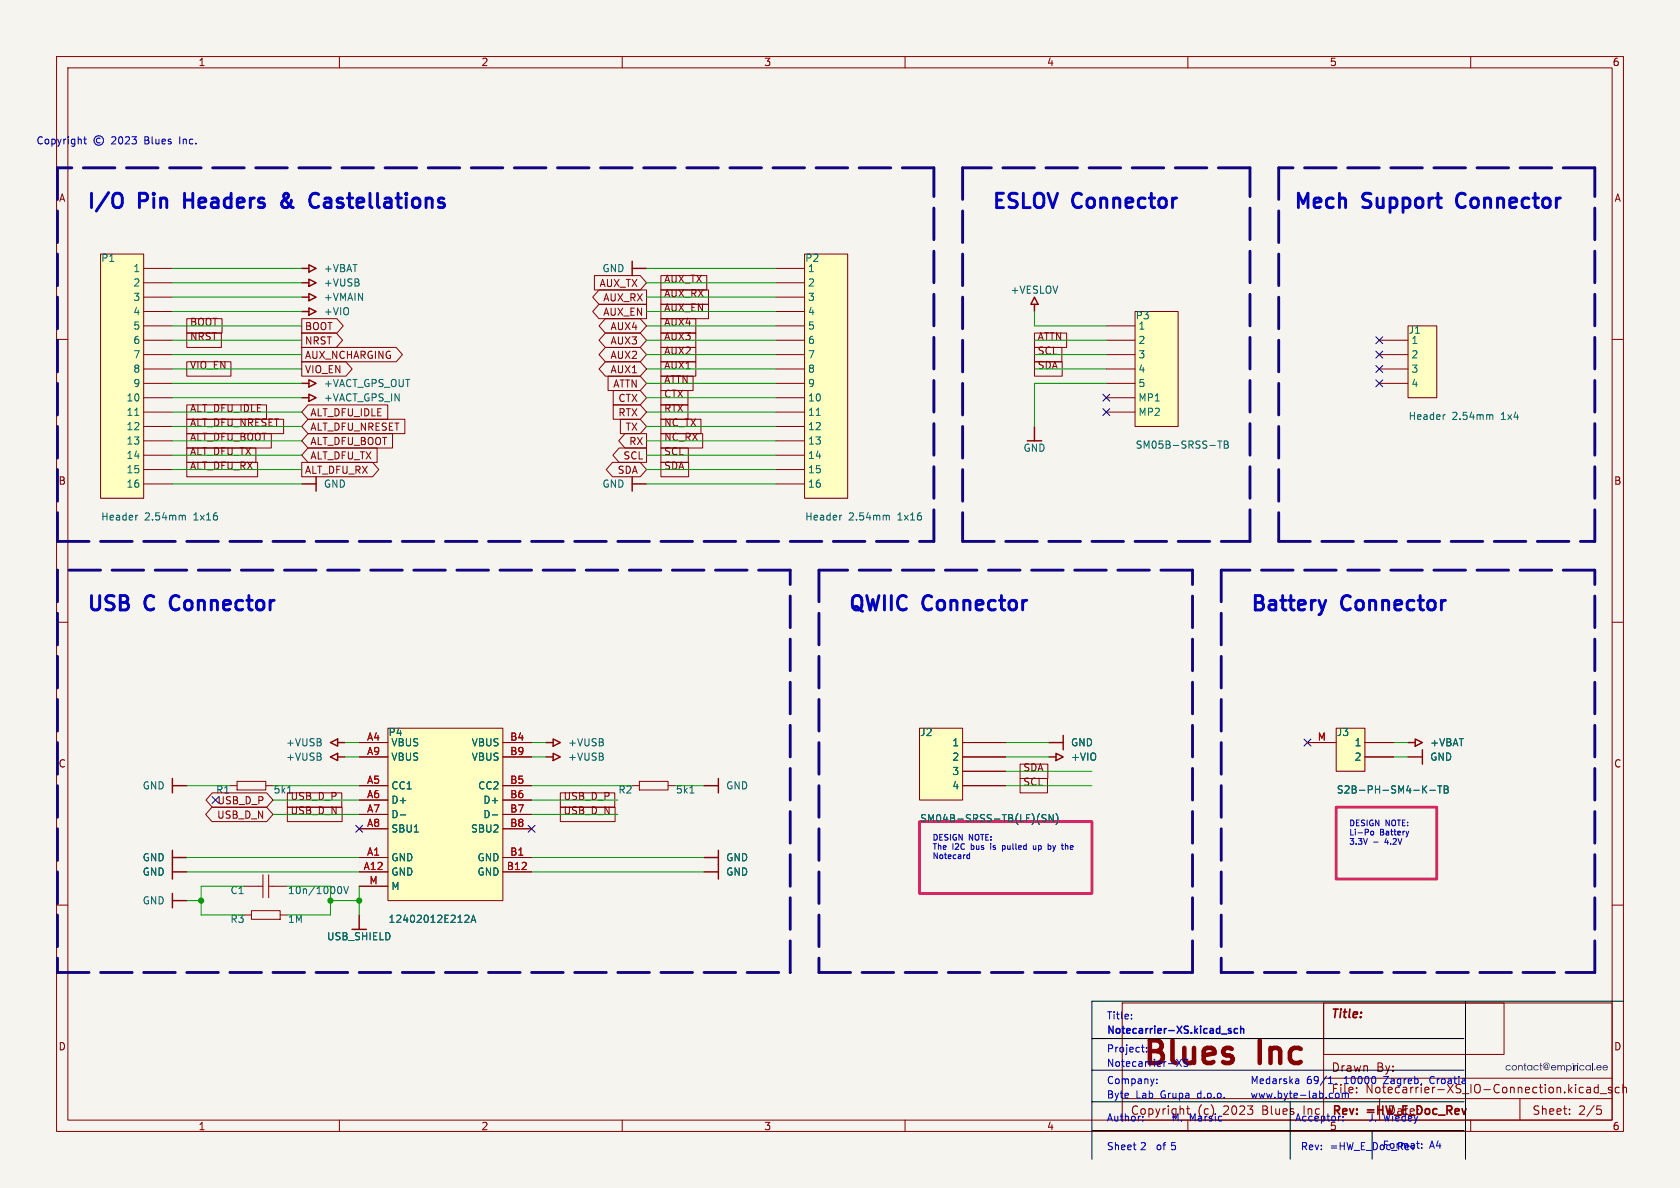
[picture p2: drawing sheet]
<svg xmlns="http://www.w3.org/2000/svg" width="297mm" height="210mm" viewBox="0 0 297 210" stroke-linecap="round" stroke-linejoin="round" font-family="sans-serif">
<path d="M0 0h297v210h-297z" fill="#f5f4ef" stroke="#f5f4ef" stroke-width=".18"/>
<g fill="none" stroke="#840000" stroke-width=".18">
<path d="M10 10h277v190h-277zM12 12h273v186h-273zM60 10v2M110 10v2M160 10v2M210 10v2M260 10v2M10 60h2M285 60h2M10 110h2M285 110h2M10 160h2"/>
<path d="M198.4 177.3h86.6v20.7h-86.6zM285 160h2M60 198v2M110 198v2M160 198v2M198.4 194.2h86.6M210 198v2M239.8 192.3v.1M239.8 193.1v.1M239.9 192.3l-.1 .1M260 198v2M277.5 196.9v.1"/>
<path d="M277.5 196.1v.1M280.5 192.3h.6l.1 .9M281.2 192.6h-.5a.29 .29 0 0 0-.2 .3 .29 .29 0 0 0 .2 .3l.5-.1M282.3 195.5h.7M282.5 196.1h.3l.3 .3-.1 .5-.5 .1M282.5 192.3l-.4-.1-.3 .3v.4l.2 .2h.5M282.5 191.7v1.5M282.9 193.3h1.1M284.9 192.3l-.4-.1-.2 .2 .1 .2 .5 .2v.3h-.6M286.3 192.3l-.5-.1-.3 .3v.4l.2 .2h.6M286.9 192.3l.2-.1 .4 .1v.9M286.9 191.7v1.5"/>
</g>
<g fill="#281c2d">
<path d="M282.3 188.4l.5-.1 .3 .3 .1 .2h-.8l.1 .3 .6-.2a.48 .48 0 0 1-.6 .3 .48 .48 0 0 1-.3-.6h.8l-.3-.2-.5 .2z"/>
<path d="M283.4 188.4l.5-.1 .3 .3v.2h-.8l.2 .3 .6-.2a.48 .48 0 0 1-.6 .3 .48 .48 0 0 1-.3-.6h.8l-.3-.2-.5 .2z"/>
</g>
<path d="M234 177.3h31.9v9.1h-31.9zM234 177.3v20.7M209.8 196h.5M210 195.5v1.3M234 190.6h51M243.9 194.2v3.8M268.7 194.2v3.8" fill="none" stroke="#840000" stroke-width=".18"/>
<path d="M58.4 133.8l1.3-.6v1.2zM59.7 133.8h1.3M124.5 151.6h2.5M127 150.3v2.6" fill="none" stroke="#840000" stroke-width=".25"/>
<path d="M162.6 128.7h7.6v12.7h-7.6z" fill="#ffffc2"/>
<path d="M162.6 128.7h7.6v12.7h-7.6z" fill="none" stroke="#800000" stroke-width=".18"/>
<path d="M170.2 138.9h7.6M170.2 136.3h7.6M170.2 133.8h7.6M170.2 131.3h7.6" fill="none" stroke="#840000" stroke-width=".18"/>
<path d="M184.9 144.1l-.5-.1-.1 .1v.4l.5 .2 .1 .3-.2 .3-.5-.1M186.2 144v1.3l-.7-1.3v1.3M186.7 143.8a1.46 1.46 0 0 1 0 2" fill="none" stroke="#006464" stroke-width=".18"/>
<path d="M96.5 133.8h1.3M96.5 131.3h1.3M97.8 133.2l1.3 .6-1.3 .6zM97.8 130.6l1.3 .7-1.3 .6zM124.5 138.9h2.5M127 137.6v2.6M62.2 164.3h2.6M63.5 161.7v2.6" fill="none" stroke="#840000" stroke-width=".25"/>
<path d="M68.6 128.7h20.3v30.5h-20.3z" fill="#ffffc2"/>
<path d="M68.6 128.7h20.3v30.5h-20.3z" fill="none" stroke="#800000" stroke-width=".18"/>
<g fill="none" stroke="#840000" stroke-width=".18">
<path d="M63.5 138.9h5.1M63.5 133.8h5.1M63.5 131.3h5.1M88.9 138.9h5.1M88.9 133.8h5.1M88.9 131.3h5.1M63.5 156.7h5.1M63.5 154.1h5.1M63.5 151.6h5.1M63.5 146.5h5.1M63.5 144h5.1M63.5 141.4h5.1"/>
<path d="M88.9 154.1h5.1M88.9 151.6h5.1M88.9 146.5h5.1M88.9 144h5.1M88.9 141.4h5.1"/>
</g>
<path d="M70.8 144.1h.9M87 144.1h1M82.4 161.8h.4l.1 .3-.8 1h.8M83.3 163.1l.4-1.3 .4 1.3M83.4 162.7h.6" fill="none" stroke="#006464" stroke-width=".18"/>
<path d="M58.4 131.3l1.3-.7v1.3zM59.7 131.3h1.3" fill="none" stroke="#840000" stroke-width=".25"/>
<path d="M17.8 44.9h7.6v43.2h-7.6z" fill="#ffffc2"/>
<path d="M17.8 44.9h7.6v43.2h-7.6z" fill="none" stroke="#800000" stroke-width=".18"/>
<g fill="none" stroke="#840000" stroke-width=".18">
<path d="M25.4 57.6h5.1M25.4 55.1h5.1M25.4 52.5h5.1M25.4 50h5.1M25.4 47.4h5.1M25.4 77.9h5.1M25.4 75.4h5.1M25.4 72.8h5.1M25.4 70.3h5.1M25.4 67.8h5.1M25.4 65.2h5.1M25.4 62.7h5.1"/>
<path d="M25.4 60.1h5.1M25.4 85.5h5.1M25.4 83h5.1M25.4 80.5h5.1M40.6 138.9h1.3M41.9 138.1h5.1v1.5h-5.1zM47 138.9h1.3M43.2 156.7h3.3M46.5 154.6v4.1M47.5 154.6v4.1M47.5 156.7h3.3M43.2 161.7h1.2"/>
<path d="M44.4 161h5.1v1.5h-5.1zM49.5 161.7h1.3"/>
</g>
<path d="M23.8 73.4h.7M24.4 91.1h-.3M32.4 91.1l.4 .2v.6M59.9 156.8l.1-.1a.68 .68 0 0 1 .4 .6 .68 .68 0 0 1-.4 .7l-.1-.1M60.8 156.7l.4 1.3 .4-1.3" fill="none" stroke="#006464" stroke-width=".18"/>
<path d="M111.8 46.2v2.5M111.8 47.4h2.5M30.5 137.6v2.6M30.5 138.9h2.5M30.5 154.1h2.5M30.5 150.3v5.1M30.5 157.9v2.6M30.5 159.2h2.5M30.5 151.6h2.5M124.5 154.1h2.5M127 152.9v2.5" fill="none" stroke="#840000" stroke-width=".25"/>
<path d="M142.2 44.9h7.7v43.2h-7.7z" fill="#ffffc2"/>
<path d="M142.2 44.9h7.7v43.2h-7.7z" fill="none" stroke="#800000" stroke-width=".18"/>
<g fill="none" stroke="#840000" stroke-width=".18">
<path d="M137.2 57.6h5M137.2 55.1h5M137.2 52.5h5M137.2 50h5M137.2 47.4h5M137.2 77.9h5M137.2 75.4h5M137.2 72.8h5M137.2 70.3h5M137.2 67.8h5M137.2 65.2h5M137.2 62.7h5"/>
<path d="M137.2 60.1h5M137.2 85.5h5M137.2 83h5M137.2 80.5h5"/>
</g>
<path d="M144.3 73.4h.7M148.8 91.1h-.2M156.9 91.1l.3 .2v.6" fill="none" stroke="#006464" stroke-width=".18"/>
<path d="M181.6 77.9h2.5M182.9 75.4v2.5M111.8 84.3v2.5M111.8 85.5h2.5" fill="none" stroke="#840000" stroke-width=".25"/>
<path d="M200.7 55.1h7.6v20.3h-7.6z" fill="#ffffc2"/>
<path d="M200.7 55.1h7.6v20.3h-7.6z" fill="none" stroke="#800000" stroke-width=".18"/>
<path d="M195.6 57.6h5.1M195.6 72.8h5.1M195.6 70.3h5.1M195.6 67.8h5.1M195.6 65.2h5.1M195.6 62.7h5.1M195.6 60.1h5.1" fill="none" stroke="#840000" stroke-width=".18"/>
<path d="M215.3 78h.7M215.6 78v1.2M216.4 78h.5l.2 .2-.2 .4 .2 .1 .1 .3-.3 .2h-.5zM216.4 78.6h.5" fill="none" stroke="#006464" stroke-width=".18"/>
<path d="M53.3 47.4h1.3M54.6 46.8l1.3 .6-1.3 .7zM182.9 52.5l.6 1.3h-1.3zM182.9 53.8v1.3" fill="none" stroke="#840000" stroke-width=".25"/>
<path d="M248.9 57.6h5.1v12.7h-5.1z" fill="#ffffc2"/>
<path d="M248.9 57.6h5.1v12.7h-5.1z" fill="none" stroke="#800000" stroke-width=".18"/>
<path d="M243.8 67.8h5.1M243.8 65.2h5.1M243.8 62.7h5.1M243.8 60.1h5.1M111.8 138.9h1.2M113 138.1h5.1v1.5h-5.1zM118.1 138.9h1.3" fill="none" stroke="#840000" stroke-width=".18"/>
<path d="M255.5 73.3l-.2 .1M263.5 73.3l.4 .2v.7M122 140.2h.7" fill="none" stroke="#006464" stroke-width=".18"/>
<g fill="none" stroke="#840000" stroke-width=".25">
<path d="M53.3 52.5h1.3M53.3 55.1h1.3M53.3 50h1.3M54.6 51.9l1.3 .6-1.3 .7zM54.6 54.4l1.3 .7-1.3 .6zM54.6 49.4l1.3 .6-1.3 .6zM53.3 67.8h1.3M53.3 70.3h1.3M54.6 67.1l1.3 .7-1.3 .6zM54.6 69.7l1.3 .6-1.3 .6zM53.3 85.5h2.6M55.9 84.3v2.5"/>
<path d="M185.4 133.8h1.3M186.7 133.2l1.3 .6-1.3 .6z"/>
</g>
<path d="M236.2 128.7h5.1v7.6h-5.1z" fill="#ffffc2"/>
<path d="M236.2 128.7h5.1v7.6h-5.1z" fill="none" stroke="#800000" stroke-width=".18"/>
<g fill="none" stroke="#840000" stroke-width=".18">
<path d="M33 56.3h6.3v2.6h-6.3zM33 58.9h6.1v2.5h-6.1zM53.3 58.9h6.2l1.1 1.2-1.1 1.3h-6.2zM53.3 56.3h6.3l1.1 1.3-1.1 1.3h-6.3zM105.1 48.7h8.1l1.1 1.3-1.1 1.3h-8.1zM105.9 51.3h8.4v2.5h-8.4l-1.1-1.3zM105.9 53.8h8.4v2.5h-8.4l-1.1-1.2zM107 58.9h6.2l1.1 1.2-1.1 1.3h-6.2l-1.1-1.3zM107 56.3h6.2l1.1 1.3-1.1 1.3h-6.2l-1.1-1.3zM116.8 53.8h8.4v2.5h-8.4zM116.8 48.7h8.1v2.6h-8.1zM116.8 51.3h8.4v2.5h-8.4z"/>
<path d="M116.8 56.3h6.2v2.6h-6.2zM116.8 58.9h6.2v2.5h-6.2zM182.9 58.9h5.7v2.5h-5.7zM33 74.1h17.1v2.6h-17.1zM33 71.6h14.1v2.5h-14.1zM33 64h7.8v2.5h-7.8zM33 79.2h12.2v2.5h-12.2zM33 76.7h15v2.5h-15zM53.3 61.4h16.7l1.1 1.3-1.1 1.3h-16.7zM53.3 64h7.8l1.2 1.2-1.2 1.3h-7.8zM54.5 76.7h14.9v2.5h-14.9l-1.2-1.3zM54.5 71.6h14v2.5h-14l-1.2-1.3z"/>
<path d="M54.5 79.2h12.2v2.5h-12.2l-1.2-1.2zM54.5 74.1h17.1v2.6h-17.1l-1.2-1.3zM107 64h6.2l1.1 1.2-1.1 1.3h-6.2l-1.1-1.3zM107 61.4h6.2l1.1 1.3-1.1 1.3h-6.2l-1.1-1.3zM107.5 66.5h5.7l1.1 1.3-1.1 1.2h-5.7zM108.4 69h4.8l1.1 1.3-1.1 1.3h-4.8zM108.4 71.6h4.8l1.1 1.2-1.1 1.3h-4.8zM109.5 79.2h4.8v2.5h-4.8l-1.2-1.2zM109.7 74.1h3.5l1.1 1.3-1.1 1.3h-3.5zM110.5 76.7h3.8v2.5h-3.8l-1.1-1.3zM116.8 76.7h7.4v2.5h-7.4zM116.8 61.4h6.2v2.6h-6.2z"/>
<path d="M116.8 74.1h7.1v2.6h-7.1zM116.8 71.6h4.8v2.5h-4.8zM116.8 79.2h4.9v2.5h-4.9zM116.8 64h6.2v2.5h-6.2zM116.8 69h4.8v2.6h-4.8zM116.8 66.5h5.7v2.5h-5.7zM182.9 64h4.9v2.5h-4.9zM182.9 61.4h4.8v2.6h-4.8zM33 81.7h12.5v2.6h-12.5zM53.3 81.7h12.6l1.1 1.3-1.1 1.3h-12.6zM108.3 81.7h4.9l1.1 1.3-1.1 1.3h-4.9l-1.1-1.3zM116.8 81.7h4.9v2.6h-4.9z"/>
<path d="M63.5 133.8h5.1M63.5 131.3h5.1M63.5 138.9h5.1M88.9 133.8h5.1M88.9 131.3h5.1M88.9 138.9h5.1M170.2 133.8h7.6M170.2 131.3h7.6M170.2 138.9h7.6M170.2 136.3h7.6M180.3 137.6h4.9v2.6h-4.9zM180.3 135.1h4.9v2.5h-4.9z"/>
<path d="M231.1 131.3h5.1M241.3 133.8h5.1M241.3 131.3h5.1M37.5 142.7h9.6l1.2 1.3-1.2 1.2h-9.6l-1.1-1.2zM37.5 140.2h9.6l1.2 1.2-1.2 1.3h-9.6l-1.1-1.3zM50.8 140.2h9.6v2.5h-9.6zM50.8 142.7h9.7v2.5h-9.7zM63.5 156.7h5.1M63.5 154.1h5.1M63.5 151.6h5.1M63.5 146.5h5.1M63.5 144h5.1"/>
<path d="M63.5 141.4h5.1M88.9 154.1h5.1M88.9 151.6h5.1M88.9 146.5h5.1M88.9 144h5.1M88.9 141.4h5.1M99.1 142.7h9.6v2.5h-9.6zM99.1 140.2h9.6v2.5h-9.6z"/>
</g>
<g fill="none" stroke="#006464" stroke-width=".18">
<path d="M251.7 139.5l.5 .7M252.2 138.9l-.7 .7M252.8 139.7h.9M254.2 138.9h.7M254.5 138.9v1.3M255.3 138.9h.4l.3 .3-.3 .3 .3 .1v.3l-.2 .3h-.5zM255.3 139.5h.4M70.8 144.1h.9M87 144.1h1M184.9 144.1l-.5-.1-.1 .1v.4l.5 .2 .1 .3-.2 .3-.5-.1M186.2 144v1.3l-.7-1.3v1.3M186.7 143.8a1.46 1.46 0 0 1 0 2"/>
<path d="M82.4 161.8h.4l.1 .3-.8 1h.8M83.3 163.1l.4-1.3 .4 1.3M83.4 162.7h.6"/>
</g>
<path d="M185.4 131.3h2.6M188 130v2.5M248.9 131.3h1.3M248.9 133.8h2.6M250.2 130.6l1.3 .7-1.3 .6zM251.5 132.5v2.6" fill="none" stroke="#840000" stroke-width=".25"/>
<path d="M259.1 177v27.9M287 177h-94v27.9M193 189.2h65.8M193 183.6h65.8M193 194.8h65.8M193 199.8h65.8M228.1 194.8v10.1M242.6 199.8v5.1" fill="none" stroke="#000" stroke-width=".18"/>
<g fill="none" stroke="#11037f" stroke-width=".51" stroke-dasharray="5.6 2">
<path d="M10.2 29.7v66M165.1 29.7h-154.9M170.2 29.7v66M221 29.7h-50.8M226.1 29.7v66M281.9 29.7h-55.8M10.2 95.7h154.9M165.1 95.7v-66M170.2 95.7h50.8M221 95.7v-66M226.1 95.7h55.8M281.9 95.7v-66"/>
<path d="M10.2 100.8v71.1M139.7 100.8h-129.5M144.8 100.8v71.1M210.8 100.8h-66M215.9 100.8v71.1M281.9 100.8h-66M10.2 171.9h129.5M139.7 171.9v-71.1M144.8 171.9h66M210.8 171.9v-71.1M215.9 171.9h66M281.9 171.9v-71.1"/>
</g>
<g fill="none" stroke="#009600" stroke-width=".18">
<path d="M30.5 57.6h22.8M30.5 50h22.8M30.5 47.4h22.8M30.5 52.5h22.8M30.5 55.1h22.8M114.3 57.6h22.9M114.3 50h22.9M114.3 47.4h22.9M114.3 52.5h22.9M114.3 55.1h22.9M182.9 55.1v2.5h12.7M30.5 60.1h22.8"/>
<path d="M30.5 65.2h22.8M30.5 62.7h22.8M30.5 67.8h22.8M30.5 77.9h22.8M30.5 72.8h22.8M30.5 75.4h22.8M30.5 70.3h22.8M114.3 60.1h22.9M114.3 65.2h22.9M114.3 62.7h22.9M114.3 67.8h22.9M114.3 77.9h22.9"/>
<path d="M114.3 72.8h22.9M114.3 75.4h22.9M114.3 70.3h22.9M182.9 60.1h12.7M182.9 65.2h12.7M182.9 62.7h12.7M195.6 67.8h-12.7v7.6M30.5 80.5h22.8M30.5 85.5h22.8M30.5 83h22.8M114.3 80.5h22.9M114.3 85.5h22.9"/>
<path d="M114.3 83h22.9M33 138.9h7.6M48.3 138.9h15.2M61 131.3h2.5M61 133.8h2.5M94 138.9h17.8M94 131.3h2.5M94 133.8h2.5M119.4 138.9h5.1M177.8 138.9h15.2M177.8 131.3h7.6M177.8 136.3h15.2"/>
<path d="M177.8 133.8h7.6M246.4 131.3h2.5M246.4 133.8h2.5M33 151.6h30.5M33 154.1h30.5M33 159.2h2.6M43.2 156.7h-7.6v5h7.6M48.3 144h15.2M48.3 141.4h15.2M50.8 156.7h7.6v5h-7.6M58.4 159.2h5.1M63.5 156.7v5"/>
<path d="M94 144h15.2M94 141.4h15.2M94 151.6h30.5M94 154.1h30.5"/>
</g>
<g fill="none" stroke="#000084" stroke-width=".18">
<path d="M243.2 59.5l1.2 1.3M244.4 59.5l-1.2 1.3M195 72.2l1.2 1.3M195 69.7l1.2 1.2M196.2 72.2l-1.2 1.3M196.2 69.7l-1.2 1.2M243.2 67.2l1.2 1.2M243.2 64.6l1.2 1.2M243.2 62.1l1.2 1.2M244.4 67.2l-1.2 1.2M244.4 64.6l-1.2 1.2M244.4 62.1l-1.2 1.2"/>
<path d="M230.5 130.7l1.2 1.2M231.7 130.7l-1.2 1.2M37.5 140.8l1.2 1.2M38.7 140.8l-1.2 1.2M62.9 145.9l1.2 1.2M64.1 145.9l-1.2 1.2M93.4 145.9l1.2 1.2M94.6 145.9l-1.2 1.2"/>
</g>
<g fill="none" stroke="#0000c2" stroke-width=".18">
<path d="M14.8 24.6h.5M15 24.2v1.1l.3 .1M17.7 24.5a.44 .44 0 0 0-.7 .3 .44 .44 0 0 0 .7 .4M19.8 24.3l.4-.1 .3 .3-.8 .9h.8M21.1 24.2h.2a.68 .68 0 0 1 .4 .6 .68 .68 0 0 1-.4 .6 .84 .84 0 0 1-.2-1.2zM22.2 24.3l.5-.1 .2 .3-.8 .9h.8M23.3 24.2h.8l-.4 .5 .3 .1v.5l-.1 .1-.6-.1M170.9 151.6l.2 .2 .3-.1M171.4 150.8v1M171.4 151.2l-.3-.1-.2 .2M175.1 149.5v.7M177.2 149.5v1"/>
<path d="M177.2 150.1l.3 .1M177.5 149.5h-.3M182.7 149.5v.6h.4M183.1 149.5v.7M185.3 149.1v1.1M185.6 149.5l.2 .2v.3l-.2 .2M188.4 149.5h.3M242.4 147l.3-.1 .1 .2v.3l-.1 .2-.4-.2zM242.8 148.9h.8M249 146.9l-.2 .7M200 179.3v.2M200 180v.1"/>
<path d="M204.5 191.4v.2M229.6 190.9v.7M229.6 191.5l-.4 .1M243.2 190.8v.5M250.4 202.1h.5M250.8 203h.1M251.3 202.9v.1M251.3 202.2v.1"/>
<circle cx="17.5" cy="24.8" r=".85"/>
</g>
<path d="M21 34.2l.3 .1a1.8 1.8 0 0 1 0 2.3l-.3 .1M32.6 34.2v2.5M32.6 35.4h1.5M50.9 34.3l-.2-.1-.4 .1a.95 .95 0 0 0 .2 1.2l.6 .7M50.9 34.9a2.05 2.05 0 0 0-1.1 1 .69 .69 0 0 0 .3 .7 .69 .69 0 0 0 .8 0M55.6 34.2l.7 .2M56.3 36.5l-.7 .2M257.7 34.5a1.76 1.76 0 0 0 0 1.8M30.3 105.6a1.76 1.76 0 0 0 0 1.9M234.4 106.1l-.6 1.7" fill="none" stroke="#0000c2" stroke-width=".51"/>
<path d="M217.3 182.2l.3 .1 .1 .2-.2 .2h-.2M217.3 181.8l.3 .1M218.8 181.9l-.4-.1-.2 .3 .1 .5h.5M219.3 181.9l.2-.1 .3 .1 .1 .8M219.3 181.4v1.3" fill="none" stroke="#0000c2" stroke-width=".25"/>
<path d="M162.6 145.2h30.4v12.7h-30.4zM236.2 142.7h17.8v12.7h-17.8z" fill="none" stroke="#da2467" stroke-width=".51"/>
<g fill="#009600" stroke="#009600" stroke-width=".18">
<circle cx="63.5" cy="159.2" r=".46"/>
<circle cx="35.6" cy="159.2" r=".46"/>
<circle cx="58.4" cy="159.2" r=".46"/>
</g>
<g font-size="5.6" fill="#0000c2">
<text x="201.8" y="189.3">Blues</text>
<text x="222.8" y="189.3">Inc</text>
</g>
<g font-size="3.5" fill="#0000c2">
<text x="15.2" y="37">I/O</text>
<text x="24.7" y="37">Pin</text>
<text x="33.7" y="37">Headers</text>
<text x="51.9" y="37">&amp;</text>
<text x="58" y="37">Castellations</text>
<text x="175.3" y="37">ESLOV</text>
<text x="189.8" y="37">Connector</text>
<text x="228.6" y="37">Mech</text>
<text x="241.1" y="37">Support</text>
<text x="258.7" y="37">Connector</text>
<text x="15.2" y="108.2">USB</text>
<text x="25.8" y="108.2">C</text>
<text x="31.3" y="108.2">Connector</text>
<text x="149.9" y="108.2">QWIIC</text>
<text x="163.3" y="108.2">Connector</text>
<text x="221" y="108.2">Battery</text>
<text x="237.4" y="108.2">Connector</text>
</g>
<g font-size="2.1" fill="#840000">
<text x="235.2" y="180.4">Title:</text>
<text x="235.3" y="189.7">Drawn</text>
<text x="216.3" y="197.3">2023</text>
<text x="223.3" y="197.3">Blues</text>
<text x="241.4" y="193.5">Notecarrier-XS_IO-Connection.kicad_sch</text>
<text x="241.8" y="197.5">=HW_E_Doc_Rev</text>
<text x="270.8" y="197.3">Sheet:</text>
<text x="279" y="197.3">2/5</text>
</g>
<g font-size="2.1" fill="#0000c2">
<text x="243.3" y="189.7">By:</text>
<text x="199.8" y="197.3">Copyright</text>
<text x="211.7" y="197.3">(c)</text>
<text x="230.7" y="197.3">Inc</text>
<text x="235.3" y="193.5">File:</text>
<text x="235.4" y="197.5">Rev:</text>
<text x="245.2" y="197.3">Date:</text>
</g>
<g font-size="1.8" fill="#840000">
<text x="35" y="11.9">1</text>
<text x="85" y="11.9">2</text>
<text x="135" y="11.9">3</text>
<text x="185" y="11.9">4</text>
<text x="235" y="11.9">5</text>
<text x="285" y="11.9">6</text>
<text x="10.3" y="35.9">A</text>
<text x="285.3" y="35.9">A</text>
<text x="105.9" y="50.9">AUX_TX</text>
<text x="106.5" y="53.5">AUX_RX</text>
<text x="117.3" y="50.1">AUX_TX</text>
<text x="117.3" y="52.6">AUX_RX</text>
<text x="33.5" y="57.7">BOOT</text>
<text x="53.8" y="58.6">BOOT</text>
<text x="106.5" y="56">AUX_EN</text>
<text x="107.8" y="58.6">AUX4</text>
<text x="117.3" y="55.2">AUX_EN</text>
<text x="117.3" y="57.7">AUX4</text>
<text x="33.5" y="65.3">VIO_EN</text>
<text x="33.5" y="60.2">NRST</text>
<text x="53.8" y="63.6">AUX_NCHARGING</text>
<text x="53.8" y="61.1">NRST</text>
<text x="107.8" y="63.6">AUX2</text>
<text x="107.8" y="61.1">AUX3</text>
<text x="117.3" y="62.8">AUX2</text>
<text x="117.3" y="65.3">AUX1</text>
<text x="117.3" y="60.2">AUX3</text>
<text x="183.4" y="65.3">SDA</text>
<text x="183.4" y="62.8">SCL</text>
<text x="183.4" y="60.2">ATTN</text>
<text x="53.8" y="66.2">VIO_EN</text>
<text x="107.8" y="66.2">AUX1</text>
<text x="108.3" y="68.7">ATTN</text>
<text x="109.2" y="71.3">CTX</text>
<text x="117.3" y="70.4">CTX</text>
<text x="117.3" y="67.9">ATTN</text>
<text x="33.5" y="75.5">ALT_DFU_NRESET</text>
<text x="33.5" y="72.9">ALT_DFU_IDLE</text>
<text x="54.8" y="73.8">ALT_DFU_IDLE</text>
<text x="54.8" y="76.3">ALT_DFU_NRESET</text>
<text x="109.2" y="73.8">RTX</text>
<text x="110.5" y="76.3">TX</text>
<text x="117.3" y="75.5">NC_TX</text>
<text x="117.3" y="72.9">RTX</text>
<text x="33.5" y="80.6">ALT_DFU_TX</text>
<text x="33.5" y="83.1">ALT_DFU_RX</text>
<text x="33.5" y="78">ALT_DFU_BOOT</text>
<text x="53.8" y="84">ALT_DFU_RX</text>
<text x="54.8" y="78.9">ALT_DFU_BOOT</text>
<text x="54.8" y="81.4">ALT_DFU_TX</text>
<text x="109.1" y="84">SDA</text>
<text x="110.1" y="81.4">SCL</text>
<text x="111.1" y="78.9">RX</text>
<text x="117.3" y="78">NC_RX</text>
<text x="117.3" y="83.1">SDA</text>
<text x="117.3" y="80.6">SCL</text>
<text x="10.3" y="85.9">B</text>
<text x="285.3" y="85.9">B</text>
<text x="10.3" y="135.9">C</text>
<text x="180.8" y="136.4">SDA</text>
<text x="285.3" y="135.9">C</text>
<text x="38.1" y="140.5">R1</text>
<text x="38.3" y="142.4">USB_D_P</text>
<text x="51.3" y="141.5">USB_D_P</text>
<text x="99.5" y="141.5">USB_D_P</text>
<text x="180.8" y="139">SCL</text>
<text x="38.3" y="144.9">USB_D_N</text>
<text x="51.3" y="144.1">USB_D_N</text>
<text x="99.5" y="144.1">USB_D_N</text>
<text x="10.3" y="185.9">D</text>
<text x="285.3" y="185.9">D</text>
<text x="35" y="200">1</text>
<text x="85" y="200">2</text>
<text x="135" y="200">3</text>
<text x="185" y="200">4</text>
<text x="285" y="200">6</text>
</g>
<g font-size="1.8" fill="#0000c2">
<text x="6.3" y="25.6">Copyright</text>
<text x="25.8" y="25.6">Blues</text>
<text x="32.2" y="25.6">Inc.</text>
<text x="195.6" y="182.8">Notecarrier-XS.kicad_sch</text>
<text x="195.6" y="180.3">Title:</text>
<text x="195.6" y="191.7">Company:</text>
<text x="195.6" y="186.1">Project:</text>
<text x="195.6" y="188.7">Notecarrier-XS</text>
<text x="221" y="191.7">Medarska</text>
<text x="231" y="191.7">69/1,</text>
<text x="237.7" y="191.7">10000</text>
<text x="244.9" y="191.7">Zagreb,</text>
<text x="253.2" y="191.7">Croatia</text>
<text x="195.6" y="194.3">Byte</text>
<text x="200.8" y="194.3">Lab</text>
<text x="205.3" y="194.3">Grupa</text>
<text x="212" y="194.3">d.o.o.</text>
<text x="221" y="194.3">www.byte-lab.com</text>
<text x="195.6" y="198.3">Author:</text>
<text x="195.6" y="203.4">Sheet 2</text>
<text x="204.2" y="203.4">of 5</text>
<text x="207" y="198.3">M.</text>
<text x="210.2" y="198.3">Marsic</text>
<text x="228.9" y="198.3">Acceptor:</text>
<text x="229.9" y="203.4">Rev:</text>
<text x="234.9" y="203.4">=HW_E_Doc_Rev</text>
<text x="235" y="200">5</text>
<text x="241.8" y="198.3">J.</text>
<text x="244.3" y="203.2">Format:</text>
<text x="244.6" y="198.3">Wiedey</text>
<text x="252.7" y="203.2">A4</text>
</g>
<g font-size="1.8" fill="#006464">
<text x="17.8" y="46.5">P1</text>
<text x="142.2" y="46.5">P2</text>
<text x="23.5" y="53.4">3</text>
<text x="23.5" y="50.9">2</text>
<text x="23.5" y="48.3">1</text>
<text x="57.2" y="53.4">+VMAIN</text>
<text x="57.2" y="48.3">+VBAT</text>
<text x="57.2" y="50.9">+VUSB</text>
<text x="106.4" y="48.3">GND</text>
<text x="142.7" y="53.4">3</text>
<text x="142.7" y="50.9">2</text>
<text x="142.7" y="48.3">1</text>
<text x="178.5" y="52.1">+VESLOV</text>
<text x="23.5" y="58.5">5</text>
<text x="23.5" y="55.9">4</text>
<text x="57.2" y="55.9">+VIO</text>
<text x="142.7" y="58.5">5</text>
<text x="142.7" y="55.9">4</text>
<text x="200.7" y="56.7">P3</text>
<text x="201.2" y="58.5">1</text>
<text x="248.9" y="59.2">J1</text>
<text x="23.5" y="63.6">7</text>
<text x="23.5" y="61">6</text>
<text x="142.7" y="63.6">7</text>
<text x="142.7" y="61">6</text>
<text x="201.2" y="63.6">3</text>
<text x="201.2" y="61">2</text>
<text x="249.4" y="63.6">2</text>
<text x="249.4" y="61">1</text>
<text x="22.3" y="71.2">10</text>
<text x="23.5" y="68.6">9</text>
<text x="23.5" y="66.1">8</text>
<text x="57.2" y="68.6">+VACT_GPS_OUT</text>
<text x="57.2" y="71.2">+VACT_GPS_IN</text>
<text x="142.7" y="71.2">10</text>
<text x="142.7" y="68.6">9</text>
<text x="142.7" y="66.1">8</text>
<text x="201.2" y="71.2">MP1</text>
<text x="201.2" y="68.6">5</text>
<text x="201.2" y="66.1">4</text>
<text x="249.4" y="68.6">4</text>
<text x="249.4" y="66.1">3</text>
<text x="22.3" y="76.3">12</text>
<text x="22.3" y="73.7">11</text>
<text x="142.7" y="76.3">12</text>
<text x="142.7" y="73.7">11</text>
<text x="201.2" y="73.7">MP2</text>
<text x="248.9" y="74.4">Header</text>
<text x="256.7" y="74.4">2.54mm</text>
<text x="265.5" y="74.4">1x4</text>
<text x="22.3" y="83.9">15</text>
<text x="22.3" y="81.3">14</text>
<text x="22.3" y="78.8">13</text>
<text x="142.7" y="83.9">15</text>
<text x="142.7" y="81.3">14</text>
<text x="142.7" y="78.8">13</text>
<text x="180.8" y="80.1">GND</text>
<text x="200.7" y="79.5">SM05B-SRSS-TB</text>
<text x="22.3" y="86.4">16</text>
<text x="57.2" y="86.4">GND</text>
<text x="106.4" y="86.4">GND</text>
<text x="142.7" y="86.4">16</text>
<text x="17.8" y="92.2">Header</text>
<text x="25.6" y="92.2">2.54mm</text>
<text x="34.3" y="92.2">1x16</text>
<text x="142.2" y="92.2">Header</text>
<text x="150" y="92.2">2.54mm</text>
<text x="158.8" y="92.2">1x16</text>
<text x="68.6" y="130.3">P4</text>
<text x="162.6" y="130.3">J2</text>
<text x="236.2" y="130.3">J3</text>
<text x="50.5" y="134.7">+VUSB</text>
<text x="50.5" y="132.1">+VUSB</text>
<text x="69.1" y="134.7">VBUS</text>
<text x="69.1" y="132.1">VBUS</text>
<text x="83.3" y="134.7">VBUS</text>
<text x="83.3" y="132.1">VBUS</text>
<text x="100.3" y="134.7">+VUSB</text>
<text x="100.3" y="132.1">+VUSB</text>
<text x="168.3" y="137.2">3</text>
<text x="168.3" y="134.7">2</text>
<text x="168.3" y="132.1">1</text>
<text x="189.2" y="134.7">+VIO</text>
<text x="189.2" y="132.1">GND</text>
<text x="239.4" y="134.7">2</text>
<text x="239.4" y="132.1">1</text>
<text x="252.7" y="134.7">GND</text>
<text x="252.7" y="132.1">+VBAT</text>
<text x="25.1" y="139.8">GND</text>
<text x="48.3" y="140.5">5k1</text>
<text x="69.1" y="142.3">D+</text>
<text x="69.1" y="139.8">CC1</text>
<text x="84.4" y="139.8">CC2</text>
<text x="85.3" y="142.3">D+</text>
<text x="109.2" y="140.5">R2</text>
<text x="119.4" y="140.5">5k1</text>
<text x="128.3" y="139.8">GND</text>
<text x="168.3" y="139.8">4</text>
<text x="236.2" y="140.5">S2B-PH-SM4-K-TB</text>
<text x="69.1" y="147.4">SBU1</text>
<text x="69.1" y="144.8">D-</text>
<text x="83.2" y="147.4">SBU2</text>
<text x="85.3" y="144.8">D-</text>
<text x="162.6" y="145.6">SM04B-SRSS-TB(LF)(SN)</text>
<text x="25.1" y="155">GND</text>
<text x="25.1" y="152.5">GND</text>
<text x="69.1" y="155">GND</text>
<text x="69.1" y="152.5">GND</text>
<text x="84.3" y="155">GND</text>
<text x="84.3" y="152.5">GND</text>
<text x="128.3" y="152.5">GND</text>
<text x="128.3" y="155">GND</text>
<text x="25.1" y="160.1">GND</text>
<text x="40.6" y="158.3">C1</text>
<text x="50.8" y="158.3">10n/1000V</text>
<text x="69.1" y="157.5">M</text>
<text x="40.6" y="163.3">R3</text>
<text x="50.8" y="163.3">1M</text>
<text x="57.7" y="166.4">USB_SHIELD</text>
<text x="68.6" y="163.3">12402012E212A</text>
</g>
<g font-size="1.8" fill="#a90000">
<text x="64.8" y="131">A4</text>
<text x="90.1" y="131">B4</text>
<text x="232.9" y="131">M</text>
<text x="64.8" y="133.6">A9</text>
<text x="90.1" y="133.6">B9</text>
<text x="64.8" y="143.7">A7</text>
<text x="64.8" y="141.2">A6</text>
<text x="64.8" y="138.6">A5</text>
<text x="90.1" y="143.7">B7</text>
<text x="90.1" y="141.2">B6</text>
<text x="90.1" y="138.6">B5</text>
<text x="64.8" y="146.3">A8</text>
<text x="90.1" y="146.3">B8</text>
<text x="64.2" y="153.9">A12</text>
<text x="64.8" y="151.3">A1</text>
<text x="89.5" y="153.9">B12</text>
<text x="90.1" y="151.3">B1</text>
<text x="65.2" y="156.4">M</text>
</g>
<text font-size="1.7" fill="#281c2d" x="266.1" y="189.7">contact@empirical.ee</text>
<g font-size="1.4" fill="#0000c2">
<text x="164.8" y="148.9">DESIGN</text>
<text x="171.3" y="148.9">NOTE:</text>
<text x="238.4" y="146.4">DESIGN</text>
<text x="238.4" y="148">Li-Po</text>
<text x="238.4" y="149.7">3.3V</text>
<text x="244" y="148">Battery</text>
<text x="244.9" y="146.4">NOTE:</text>
<text x="245" y="149.7">4.2V</text>
<text x="164.8" y="150.6">The</text>
<text x="164.8" y="152.2">Notecard</text>
<text x="168.4" y="150.6">I2C</text>
<text x="171.9" y="150.6">bus</text>
<text x="175.6" y="150.6">is</text>
<text x="177.9" y="150.6">pulled</text>
<text x="183.6" y="150.6">up</text>
<text x="186.5" y="150.6">by</text>
<text x="189.2" y="150.6">the</text>
</g>
</svg>
